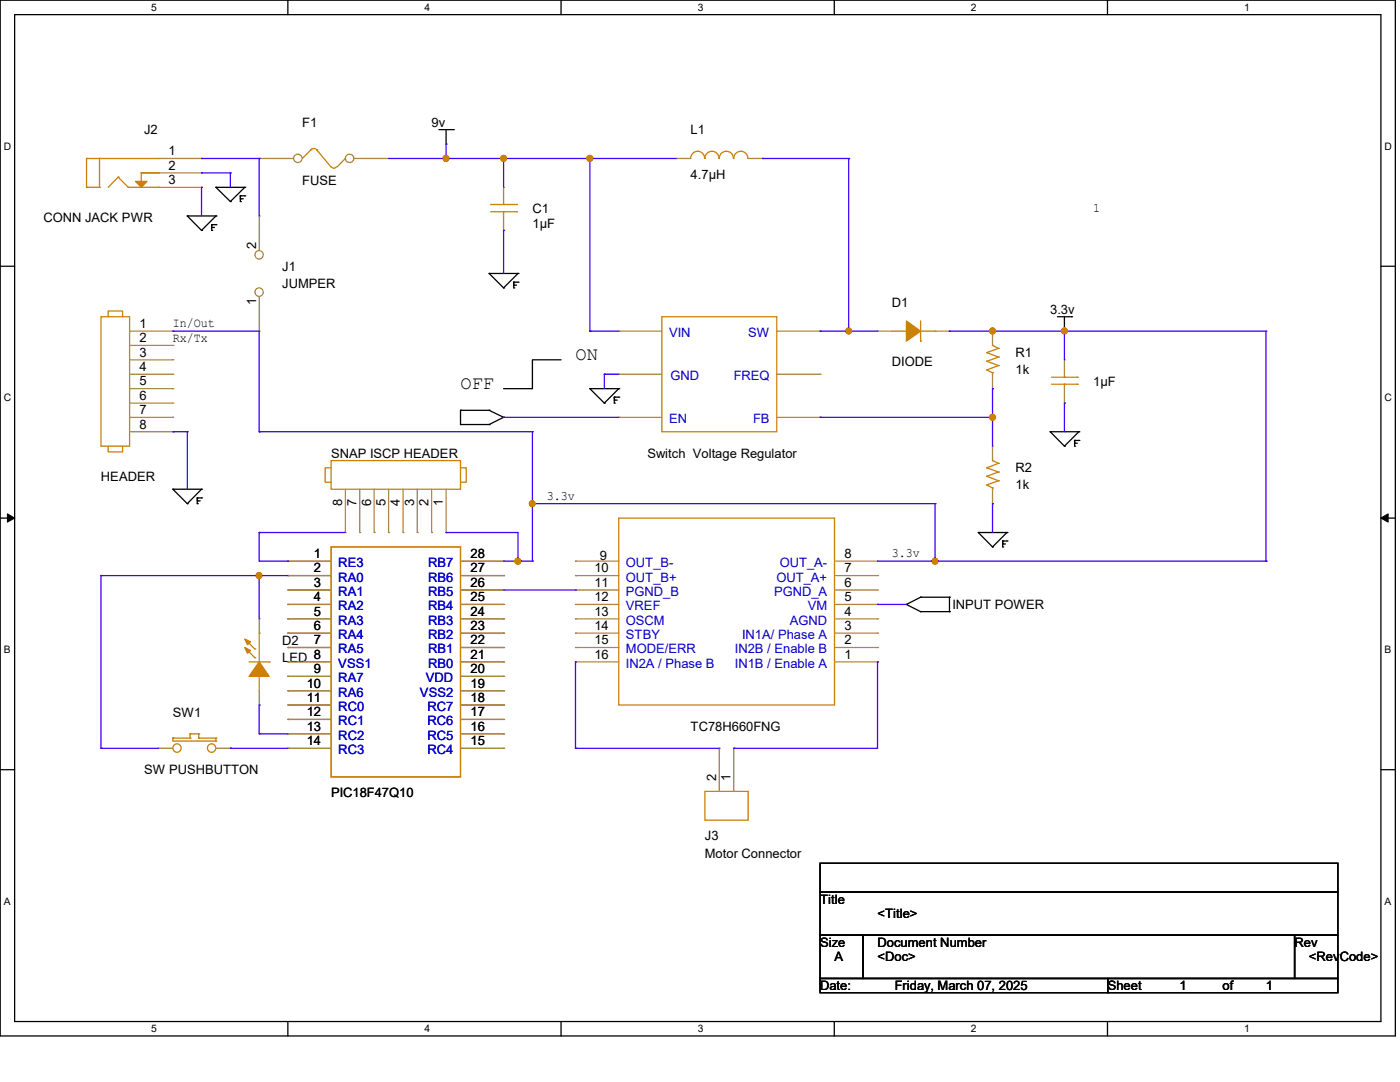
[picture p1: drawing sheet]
<svg xmlns="http://www.w3.org/2000/svg" width="279mm" height="216mm" viewBox="0 0 279 216" stroke-linecap="round" stroke-linejoin="round" font-family="sans-serif">
<path d="M0 0h278.5v206.7h-278.5zM2.9 2.9h272.7v200.9h-272.7z" fill="none" stroke="#000" stroke-width=".25"/>
<g fill="#fff">
<path d="M30.2 .3h1.1v2.3h-1.1z"/>
<path d="M30.2 204.1h1.1v2.3h-1.1z"/>
</g>
<path d="M57.4 0v2.9M57.4 203.8v2.9" fill="none" stroke="#000" stroke-width=".25"/>
<g fill="#fff">
<path d="M84.7 .3h1.1v2.3h-1.1z"/>
<path d="M84.7 204.1h1.1v2.3h-1.1z"/>
</g>
<path d="M112 0v2.9M112 203.8v2.9" fill="none" stroke="#000" stroke-width=".25"/>
<g fill="#fff">
<path d="M139.2 .3h1.1v2.3h-1.1z"/>
<path d="M139.2 204.1h1.1v2.3h-1.1z"/>
</g>
<path d="M166.5 0v2.9M166.5 203.8v2.9" fill="none" stroke="#000" stroke-width=".25"/>
<g fill="#fff">
<path d="M193.8 .3h1.1v2.3h-1.1z"/>
<path d="M193.8 204.1h1.1v2.3h-1.1z"/>
</g>
<path d="M221 0v2.9M221 203.8v2.9" fill="none" stroke="#000" stroke-width=".25"/>
<g fill="#fff">
<path d="M248.3 .3h1.1v2.3h-1.1z"/>
<path d="M248.3 204.1h1.1v2.3h-1.1z"/>
<path d="M.8 28h1.4v2.3h-1.4z"/>
<path d="M276.3 28h1.4v2.3h-1.4z"/>
<path d="M.8 78.2h1.4v2.3h-1.4z"/>
<path d="M276.3 78.2h1.4v2.3h-1.4z"/>
</g>
<path d="M0 53.1h2.9M275.6 53.1h2.9" fill="none" stroke="#000" stroke-width=".25"/>
<g fill="#fff">
<path d="M.8 128.5h1.3v2.2h-1.3z"/>
<path d="M276.3 128.5h1.3v2.2h-1.3z"/>
</g>
<path d="M0 103.4h2.9M275.6 103.4h2.9" fill="none" stroke="#000" stroke-width=".25"/>
<path d="M1.5 102.5l1.4 .9-1.4 .8zM275.6 103.4l1.4-.9v1.7z" fill="#000" stroke="#000" stroke-width=".2"/>
<g fill="#fff">
<path d="M.8 178.7h1.3v2.2h-1.3z"/>
<path d="M276.3 178.7h1.3v2.2h-1.3z"/>
</g>
<g fill="none" stroke="#000" stroke-width=".25">
<path d="M43.1 37.4h.1M43.1 37.4h5.8M43.1 37.4l2.9 2.8M48 39.1h.1M48 39.7h.1M48 39.1h.9M48 39.1v1.1M48 39.7h.6M48.9 37.4h.1M48.9 39.1h.1M48.9 37.4l-2.9 2.8M87.6 25.9h2.9"/>
<path d="M89 28.7h.1M89 25.9v2.8M90.5 25.9h.1M37.4 43.1h.1M37.4 43.1h5.7M37.4 43.1l2.8 2.9M40.2 46h.1M42.2 44.8h.1M42.2 46h.1M42.2 45.4h.1M42.2 44.8h.9M42.2 44.8v1.2"/>
<path d="M42.2 45.4h.6M43.1 43.1h.1M43.1 44.8h.1M43.1 43.1l-2.9 2.9M46 40.2h.1M48 40.2h.1M97.6 54.6h.1M97.6 54.6h5.8M97.6 54.6l2.9 2.8M100.5 57.4h.1M102.5 56.3h.1M102.5 57.4h.1"/>
<path d="M102.5 56.9h.1M102.5 56.3h.9M102.5 56.3v1.1M102.5 56.9h.6M103.4 54.6h.1M103.4 56.3h.1M103.4 54.6l-2.9 2.8M112 71.8h-5.7v5.8h-5.8M117.7 77.6h.1M117.7 77.6h5.8M117.7 77.6l2.9 2.8M122.6 79.2h.1"/>
<path d="M122.6 79.8h.1M122.6 79.2h.9M122.6 79.2v1.2M122.6 79.8h.6M123.5 77.6h.1M123.5 79.2h.1M123.5 77.6l-2.9 2.8M211 63.2h2.9M212.4 66.1h.1M212.4 63.2v2.9M213.9 63.2h.1M34.5 97.6h.1"/>
<path d="M34.5 97.6h5.7M34.5 97.6l2.9 2.9M39.4 99.4h.1M39.4 99.9h.1M39.4 99.4h.8M39.4 99.4v1.1M39.4 99.9h.6M40.2 97.6h.1M40.2 99.4h.1M40.2 97.6l-2.8 2.9M91.9 84.7h.1M91.9 81.9h.1"/>
<path d="M91.9 84.7h5.7M91.9 81.9v2.8M91.9 81.9h5.7M97.6 84.7h.1M97.6 81.9h.1M97.6 81.9l2.9 1.4M100.5 83.3h.1M100.5 83.3l-2.9 1.4M120.6 80.4h.1M122.6 80.4h.1M209.6 86.1h.1M209.6 86.1h5.7"/>
<path d="M209.6 86.1l2.8 2.9M212.4 89h.1M214.5 87.9h.1M214.5 89h.1M214.5 88.4h.1M214.5 87.9h.8M214.5 87.9v1.1M214.5 88.4h.5M215.3 86.1h.1M215.3 87.9h.1M215.3 86.1l-2.9 2.9M37.4 100.5h.1"/>
<path d="M39.4 100.5h.1M183.7 119.2h.1M183.7 119.2l-2.8 1.4M183.7 119.2h5.8M189.5 119.2h.1M189.5 119.2v2.8M195.2 106.3h.1M195.2 106.3h5.8M195.2 106.3l2.9 2.8M198.1 109.1h.1M200.1 107.9h.1M200.1 109.1h.1"/>
<path d="M200.1 108.5h.1M200.1 107.9h.9M200.1 107.9v1.2M200.1 108.5h.6M201 106.3h.1M201 107.9h.1M201 106.3l-2.9 2.8M180.9 120.6h.1M180.9 120.6l2.8 1.4M183.7 122h.1M183.7 122h5.8M189.5 122h.1"/>
<path d="M0 153.6h2.9M275.6 153.6h2.9M163.7 172.3h103.3v5.7h-103.3zM163.7 178h103.3v8.6h-103.3zM163.7 186.6h8.6v8.6h-8.6zM163.7 195.2h57.4v2.9h-57.4zM172.3 186.6h86.1v8.6h-86.1zM221.1 195.2h45.9v2.9h-45.9zM258.4 186.6h8.6v8.6h-8.6z"/>
</g>
<g fill="none" stroke="#cc8006" stroke-width=".25">
<path d="M34.5 147.3h.1M34.5 147.3v.6h8.6M34.5 147.3h3.4M37.9 146.4h.1M37.9 147.3h.1M37.9 146.4h1.8M37.9 146.4v.9M39.7 147.3h.1M39.7 146.4h.1M39.7 147.3h3.4M39.7 146.4v.9M43.1 147.9h.1"/>
<path d="M43.1 147.3h.1M43.1 147.3v.6"/>
<circle cx="35.3" cy="149.3" r=".83"/>
<circle cx="42.2" cy="149.3" r=".83"/>
</g>
<path d="M31.6 149.3h.1M31.6 149.3h2.9M43.1 149.3h2.9M46 149.3h.1" fill="none" stroke="#a84" stroke-width=".25"/>
<circle cx="51.7" cy="58.3" r=".83" fill="#fff" stroke="#a84" stroke-width=".25"/>
<path d="M51.7 59.2v6.9M51.7 66.1h.1" fill="none" stroke="#a84" stroke-width=".25"/>
<circle cx="51.7" cy="50.8" r=".83" fill="#fff" stroke="#a84" stroke-width=".25"/>
<g fill="none" stroke="#a84" stroke-width=".25">
<path d="M31.6 37.4h8.6M31.6 34.5h8.6M31.6 31.6h8.6M40.2 37.4h.1M40.2 34.5h.1M40.2 31.6h.1M100.5 37.4h.1M100.5 37.4v2.8M51.7 43.1h.1M51.7 43.1v6.9M100.5 46h.1M100.5 43.1v2.9"/>
<path d="M25.9 66.1h8.6M25.9 68.9h8.6M25.9 71.8h8.6M25.9 74.7h8.6M25.9 77.6h8.6M34.5 66.1h.1M34.5 68.9h.1M34.5 71.8h.1M34.5 74.7h.1M34.5 77.6h.1M198.1 66.1h.1M198.1 77.6h.1"/>
<path d="M198.1 66.1v2.8M198.1 74.7v2.9M212.4 71.8h.1M212.4 71.8v2.9M212.4 77.6v2.8M25.9 80.4h8.6M25.9 83.3h8.6M25.9 86.1h8.6M34.5 80.4h.1M34.5 83.3h.1M34.5 86.1h.1M198.1 89h.1"/>
<path d="M198.1 89v2.9M198.1 97.6v2.9M212.4 80.4h.1M198.1 100.5h.1"/>
</g>
<g fill="none" stroke="#cc8006" stroke-width=".25">
<path d="M17.3 31.6h.1M17.3 37.4h.1M17.3 37.4h2.6M17.3 31.6h14.3M17.3 31.6v5.8M19.9 37.4h.1M19.9 31.6h.1M19.9 31.6v5.8M23.6 35.3h.1M23.6 35.3l-2 2.1M23.6 35.3l2 2.1M25.6 37.4h.1"/>
<path d="M25.6 37.4h6M28.2 34.5h.1M28.2 34.5h3.4M28.2 34.5v1.7M31.6 37.4h.1M31.6 34.5h.1M31.6 31.6h.1M62 29.9l.6-.3 .6 .3M62.1 29.9h.1M62.1 29.9l-1.8 1.7M63.2 29.9h.1M63.2 29.9l2.9 3.5"/>
<path d="M67.1 33.3l-.5 .3-.4-.3M68.9 31.6h.1M68.9 31.6l-1.7 1.8M97.9 42.2h5.2M97.9 40.8h5.2M100.5 40.8h.1M100.5 42.2h.1M100.5 40.2v.6M100.5 42.2v.9M103.1 42.2h.1M103.1 40.8h.1M20.2 63.2h5.7v25.8h-5.7z"/>
<path d="M21.6 63.2v-1.1h2.9v1.1M196.9 73.8h.1M196.9 72.1h.1M196.9 70.4h.1M196.9 73.8l1.2 .6M196.9 72.1l2.4 .8M196.9 70.4l2.4 .8M198.1 68.9h.1M198.1 74.4h.1M198.1 74.4v.3M198.1 68.9l1.2 .6M199.3 72.9h.1"/>
<path d="M199.3 71.2h.1M199.3 69.5h.1M199.3 72.9l-2.4 .9M199.3 71.2l-2.4 .9M199.3 69.5l-2.4 .9M209.8 76.7h5.2M209.8 75.3h5.2M212.4 75.3h.1M212.4 76.7h.1M212.4 74.7v.6M212.4 76.7v.9M215 76.7h.1"/>
<path d="M215 75.3h.1M21.6 89v1.2h2.9v-1.2M196.9 96.8h.1M196.9 95h.1M196.9 93.3h.1M196.9 96.8l1.2 .6M196.9 95l2.4 .9M196.9 93.3l2.4 .9M198.1 91.9h.1M198.1 97.4h.1M198.1 91.9l1.2 .6M198.1 97.4v.2"/>
<path d="M199.3 95.9h.1M199.3 94.2h.1M199.3 92.5h.1M199.3 95.9l-2.4 .9M199.3 94.2l-2.4 .8M199.3 92.5l-2.4 .8"/>
</g>
<path d="M27.1 36.2h2.2l-1.1 1.2z" fill="#cc8006" stroke="#cc8006" stroke-width=".25"/>
<circle cx="59.4" cy="31.6" r=".84" fill="#fff" stroke="#a84" stroke-width=".25"/>
<path d="M51.7 31.6h.1M51.7 31.6h6.9" fill="none" stroke="#a84" stroke-width=".25"/>
<circle cx="69.8" cy="31.6" r=".84" fill="#fff" stroke="#a84" stroke-width=".25"/>
<g fill="none" stroke="#a84" stroke-width=".25">
<path d="M70.7 31.6h6.9M77.6 31.6h.1M135 31.6h.1M135 31.6h2.8M149.3 31.6h2.9M152.2 31.6h.1M123.5 66.1h.1M123.5 74.7h.1M123.5 66.1h8.6M123.5 74.7h8.6M155 66.1h8.7M155 74.7h8.7"/>
<path d="M163.7 66.1h.1M163.7 74.7h.1M175.1 66.1h.1M175.1 66.1h2.9M186.6 66.1h2.9M189.5 66.1h.1M68.9 97.6v8.7M71.8 97.6v8.7M74.7 97.6v8.7M77.6 97.6v8.7M80.4 97.6v8.7M83.3 97.6v8.7"/>
<path d="M86.1 97.6v8.7M89 97.6v8.7M123.5 83.3h.1M123.5 83.3h8.6M155 83.3h8.7M163.7 83.3h.1M57.4 112h.1M57.4 114.9h.1M57.4 117.7h.1M57.4 117.7h8.7M57.4 114.9h8.7M57.4 112h8.7"/>
<path d="M68.9 106.3h.1M71.8 106.3h.1M74.7 106.3h.1M77.6 106.3h.1M80.4 106.3h.1M83.3 106.3h.1M86.1 106.3h.1M89 106.3h.1M91.9 117.7h8.6M91.9 114.9h8.6M91.9 112h8.6M100.5 112h.1"/>
<path d="M100.5 114.9h.1M100.5 117.7h.1M114.9 112h.1M114.9 114.9h.1M114.9 117.7h.1M114.9 117.7h8.6M114.9 114.9h8.6M114.9 112h8.6M166.5 117.7h8.6M166.5 114.9h8.6M166.5 112h8.6M175.1 117.7h.1"/>
<path d="M175.1 114.9h.1M175.1 112h.1M51.7 123.5h.1M51.7 123.5v2.8M51.7 137.8v2.9M57.4 120.6h.1M57.4 123.5h.1M57.4 126.3h.1M57.4 129.2h.1M57.4 132.1h.1M57.4 135h.1M57.4 137.8h.1"/>
<path d="M57.4 132.1h8.7M57.4 129.2h8.7M57.4 126.3h8.7M57.4 123.5h8.7M57.4 120.6h8.7M57.4 135h8.7M57.4 137.8h8.7M91.9 132.1h8.6M91.9 129.2h8.6M91.9 126.3h8.6M91.9 123.5h8.6M91.9 120.6h8.6"/>
<path d="M91.9 135h8.6M91.9 137.8h8.6M100.5 120.6h.1M100.5 123.5h.1M100.5 126.3h.1M100.5 129.2h.1M100.5 132.1h.1M100.5 135h.1M100.5 137.8h.1M114.9 123.5h.1M114.9 120.6h.1M114.9 126.3h.1"/>
<path d="M114.9 129.2h.1M114.9 132.1h.1M114.9 132.1h8.6M114.9 129.2h8.6M114.9 126.3h8.6M114.9 123.5h8.6M114.9 120.6h8.6M166.5 132.1h8.6M166.5 129.2h8.6M166.5 126.3h8.6M166.5 123.5h8.6M166.5 120.6h8.6"/>
<path d="M175.1 132.1h.1M175.1 129.2h.1M175.1 126.3h.1M175.1 123.5h.1M175.1 120.6h.1M51.7 140.7h.1M57.4 140.7h.1M57.4 143.6h.1M57.4 146.4h.1M57.4 149.3h.1M57.4 140.7h8.7M57.4 143.6h8.7"/>
<path d="M57.4 146.4h8.7M57.4 149.3h8.7M91.9 140.7h8.6M91.9 143.6h8.6M91.9 146.4h8.6M91.9 149.3h8.6M100.5 140.7h.1M100.5 143.6h.1M100.5 146.4h.1M100.5 149.3h.1M143.6 149.3h.1M143.6 149.3v8.6"/>
<path d="M146.4 149.3h.1M146.4 149.3v8.6"/>
</g>
<g fill="none" stroke="#cc8006" stroke-width=".25">
<path d="M140.6 31.6a1.4 1.4 0 0 0-1.4-1.4 1.4 1.4 0 0 0-1.4 1.4M143.5 31.6a1.42 1.42 0 0 0-1.4-1.4 1.42 1.42 0 0 0-1.4 1.4M146.4 31.6a1.42 1.42 0 0 0-1.4-1.4 1.42 1.42 0 0 0-1.4 1.4M149.3 31.6a1.42 1.42 0 0 0-1.5-1.4 1.42 1.42 0 0 0-1.4 1.4M132.1 63.2h22.9v22.9h-22.9zM178 66.1h2.9M180.9 66.1h.1M183.7 68.1h.1M183.7 64.1v4M183.7 66.1h2.9M186.6 66.1h.1M66.1 91.9h25.8v5.7h-25.8z"/>
<path d="M66.1 93.3h-1.2v2.9h1.2M91.9 93.3h1.1v2.9h-1.1M66.1 109.1h25.8v45.9h-25.8zM123.5 103.4h43v37.3h-43zM49.1 129.5l1.7 1.7M49.1 127.8l1.7 1.7M49.7 132.1h4M50.8 131.2h.1M50.8 129.5h.1M51.7 135h.1M51.7 126.3h.1M51.7 126.3v5.8"/>
<path d="M51.7 135v2.8M53.7 132.1h.1M140.7 157.9h8.6v5.8h-8.6z"/>
</g>
<g fill="#cc8006" stroke="#cc8006" stroke-width=".25">
<path d="M180.9 64.1l2.8 2-2.8 2z" fill-rule="evenodd"/>
<path d="M51.7 132.1l2 2.9h-4z" fill-rule="evenodd"/>
<path d="M48.9 127.5l1.1 .6-.6 .6z" fill-rule="evenodd"/>
<path d="M48.9 129.2l1.1 .6-.6 .5z" fill-rule="evenodd"/>
</g>
<g fill="none" stroke="#4200ff" stroke-width=".25">
<path d="M40.2 31.6h.1M40.2 34.5h.1M40.2 37.4h.1M40.2 31.6h11.5M40.2 34.5h5.8M40.2 37.4v5.7M46 34.5h.1M46 34.5v2.9M51.7 31.6h.1M51.7 31.6v11.5M77.6 31.6h57.4M89 31.6h.1"/>
<path d="M89 28.7v2.9M100.5 31.6h.1M100.5 31.6v5.8M117.7 31.6h.1M117.7 31.6v34.5M152.2 31.6h.1M152.2 31.6h17.2M169.4 31.6h.1M169.4 31.6v34.5M100.5 46h.1M100.5 46v8.6M34.5 66.1h.1"/>
<path d="M34.5 66.1h17.2v20M117.7 66.1h.1M117.7 66.1h5.8M120.6 74.7h.1M120.6 74.7h2.9M120.6 74.7v2.9M163.7 66.1h.1M163.7 66.1h11.4M169.4 66.1h.1M189.5 66.1h.1M189.5 66.1h63.1M198.1 66.1h.1"/>
<path d="M198.1 77.6h.1M198.1 77.6v11.4M212.4 66.1h.1M212.4 66.1v5.7M252.6 66.1h.1M252.6 66.1v45.9M34.5 86.1h.1M34.5 86.1h2.9M37.4 86.1h.1M37.4 86.1v11.5M51.7 86.1h.1M51.7 86.1h54.6"/>
<path d="M100.5 83.3h.1M100.5 83.3h23M106.3 86.1h.1M106.3 86.1v25.9M163.7 83.3h.1M163.7 83.3h34.4M198.1 83.3h.1M212.4 80.4h.1M212.4 80.4v5.7M20.2 114.9h.1M20.2 114.9h37.2M20.2 114.9v34.4"/>
<path d="M51.7 114.9h.1M51.7 106.3h.1M51.7 106.3v5.7h5.7M51.7 114.9v8.6M51.7 106.3h17.2M57.4 112h.1M89 106.3h.1M89 106.3h14.4v5.7M100.5 112h5.8M100.5 117.7h14.4M103.4 112h.1M106.3 100.5h.1"/>
<path d="M106.3 112h.1M106.3 100.5h80.3M114.9 117.7h.1M175.1 112h77.5M186.6 112h.1M186.6 100.5h.1M186.6 100.5v11.5M198.1 100.5h.1M198.1 100.5v5.8M252.6 112h.1M114.9 132.1h.1M114.9 132.1v17.2"/>
<path d="M175.1 132.1h.1M175.1 120.6h.1M175.1 132.1v17.2h-28.7M175.1 120.6h5.8M20.2 149.3h.1M20.2 149.3h11.4M46 149.3h.1M46 149.3h11.4M51.7 140.7h.1M51.7 146.4h.1M51.7 140.7v5.7M51.7 146.4h5.7"/>
<path d="M114.9 149.3h.1M114.9 149.3h28.7M146.4 149.3h.1"/>
</g>
<g fill="#f00" stroke="#f00" stroke-width=".25">
<circle cx="100.5" cy="31.6" r=".56"/>
<circle cx="117.7" cy="31.6" r=".57"/>
<circle cx="169.4" cy="66" r=".56"/>
<circle cx="212.4" cy="66" r=".56"/>
<circle cx="198.1" cy="66" r=".56"/>
<circle cx="198.1" cy="83.3" r=".56"/>
<circle cx="89" cy="31.6" r=".57"/>
<circle cx="106.2" cy="100.5" r=".56"/>
<circle cx="186.6" cy="112" r=".56"/>
<circle cx="51.7" cy="114.9" r=".56"/>
<circle cx="103.4" cy="112" r=".57"/>
</g>
<g font-size="3.7">
<text x="114.9" y="71.9">ON</text>
<text x="91.9" y="77.7">OFF</text>
</g>
<g font-size="2.6">
<text x="28.7" y="26.8">J2</text>
<text x="60.3" y="25.4">F1</text>
<text x="86.1" y="25.4">9v</text>
<text x="137.8" y="26.8">L1</text>
<text x="33.6" y="33.9">2</text>
<text x="33.6" y="31">1</text>
<text x="137.8" y="35.7">4.7µH</text>
<text x="33.6" y="36.7">3</text>
<text x="60.3" y="36.8">FUSE</text>
<text x="8.7" y="44.3">CONN JACK PWR</text>
<text x="106.3" y="42.5">C1</text>
<text x="106.3" y="45.4">1µF</text>
<text x="218.2" y="42.3">1</text>
<text x="51.1" y="49.7" transform="rotate(-90 51.1 49.7)">2</text>
<text x="56.3" y="54.1">J1</text>
<text x="56.3" y="57.5">JUMPER</text>
<text x="27.9" y="65.4">1</text>
<text x="34.5" y="65.3">In/Out</text>
<text x="51.1" y="60.9" transform="rotate(-90 51.1 60.9)">1</text>
<text x="178" y="61.2">D1</text>
<text x="209.6" y="62.7">3.3v</text>
<text x="27.9" y="68.3">2</text>
<text x="27.9" y="71.2">3</text>
<text x="34.5" y="68.2">Rx/Tx</text>
<text x="202.7" y="71.2">R1</text>
<text x="27.9" y="74">4</text>
<text x="27.9" y="76.9">5</text>
<text x="178" y="73">DIODE</text>
<text x="202.7" y="74.7">1k</text>
<text x="218.2" y="77">1µF</text>
<text x="27.9" y="79.8">6</text>
<text x="27.9" y="82.6">7</text>
<text x="27.9" y="85.5">8</text>
<text x="20.2" y="95.9">HEADER</text>
<text x="66.1" y="91.4">SNAP ISCP HEADER</text>
<text x="129.2" y="91.4">Switch Voltage Regulator</text>
<text x="202.7" y="94.2">R2</text>
<text x="68.3" y="101" transform="rotate(-90 68.3 101)">8</text>
<text x="71.2" y="101" transform="rotate(-90 71.2 101)">7</text>
<text x="74" y="101" transform="rotate(-90 74 101)">6</text>
<text x="76.9" y="101" transform="rotate(-90 76.9 101)">5</text>
<text x="79.8" y="101" transform="rotate(-90 79.8 101)">4</text>
<text x="82.6" y="101" transform="rotate(-90 82.6 101)">3</text>
<text x="85.5" y="101" transform="rotate(-90 85.5 101)">2</text>
<text x="88.4" y="101" transform="rotate(-90 88.4 101)">1</text>
<text x="109.1" y="99.7">3.3v</text>
<text x="202.7" y="97.7">1k</text>
<text x="62.7" y="111.3">1</text>
<text x="93.9" y="111.3">28</text>
<text x="119.7" y="111.7">9</text>
<text x="168.5" y="111.3">8</text>
<text x="178" y="111.2">3.3v</text>
<text x="62.7" y="114.2">2</text>
<text x="62.7" y="117.1">3</text>
<text x="62.7" y="120">4</text>
<text x="93.9" y="114.2">27</text>
<text x="93.9" y="117.1">26</text>
<text x="93.9" y="120">25</text>
<text x="118.6" y="114.2">10</text>
<text x="118.6" y="117.1">11</text>
<text x="118.6" y="120">12</text>
<text x="168.5" y="120">5</text>
<text x="168.5" y="117.1">6</text>
<text x="168.5" y="114.2">7</text>
<text x="62.7" y="122.9">5</text>
<text x="62.7" y="125.7">6</text>
<text x="93.9" y="122.9">24</text>
<text x="93.9" y="125.7">23</text>
<text x="118.6" y="122.9">13</text>
<text x="118.6" y="125.7">14</text>
<text x="168.5" y="125.7">3</text>
<text x="168.5" y="122.9">4</text>
<text x="190.1" y="121.5">INPUT POWER</text>
<text x="56.3" y="128.7">D2</text>
<text x="62.7" y="128.6">7</text>
<text x="62.7" y="131.4">8</text>
<text x="93.9" y="128.6">22</text>
<text x="93.9" y="131.4">21</text>
<text x="118.6" y="128.6">15</text>
<text x="118.6" y="131.4">16</text>
<text x="168.5" y="131.4">1</text>
<text x="168.5" y="128.6">2</text>
<text x="56.3" y="132.1">LED</text>
<text x="61.2" y="137.2">10</text>
<text x="62.7" y="134.3">9</text>
<text x="93.9" y="134.3">20</text>
<text x="93.9" y="137.2">19</text>
<text x="34.5" y="143">SW1</text>
<text x="61.2" y="140">11</text>
<text x="61.2" y="142.9">12</text>
<text x="93.9" y="140">18</text>
<text x="93.9" y="142.9">17</text>
<text x="61.2" y="145.8">13</text>
<text x="61.2" y="148.7">14</text>
<text x="93.9" y="145.8">16</text>
<text x="93.9" y="148.7">15</text>
<text x="137.8" y="145.9">TC78H660FNG</text>
<text x="28.7" y="154.5">SW PUSHBUTTON</text>
<text x="142.9" y="155.9" transform="rotate(-90 142.9 155.9)">2</text>
<text x="145.8" y="155.9" transform="rotate(-90 145.8 155.9)">1</text>
<text x="66.1" y="159.1">PIC18F47Q10</text>
<text x="140.7" y="167.7">J3</text>
<text x="140.7" y="171.2">Motor Connector</text>
<text x="163.7" y="180.3">Title</text>
<text x="175.1" y="183.2">&lt;Title&gt;</text>
<text x="163.7" y="188.9">Size</text>
<text x="166.5" y="191.8">A</text>
<text x="175.1" y="188.9">Document Number</text>
<text x="175.1" y="191.8">&lt;Doc&gt;</text>
<text x="258.4" y="188.9">Rev</text>
<text x="261.2" y="191.8">&lt;RevCode&gt;</text>
<text x="163.7" y="197.6">Date:</text>
<text x="178.6" y="197.6">Friday, March 07, 2025</text>
<text x="221.1" y="197.6">Sheet</text>
<text x="235.4" y="197.6">1</text>
<text x="244" y="197.6">of</text>
<text x="252.6" y="197.6">1</text>
</g>
<g font-size="2.6" fill="#00c">
<text x="133.5" y="67.3">VIN</text>
<text x="149.3" y="67.3">SW</text>
<text x="133.8" y="75.9">GND</text>
<text x="146.4" y="75.9">FREQ</text>
<text x="133.5" y="84.5">EN</text>
<text x="150.3" y="84.5">FB</text>
<text x="67.5" y="113.2">RE3</text>
<text x="85.4" y="113.2">RB7</text>
<text x="124.9" y="113.2">OUT_B-</text>
<text x="155.6" y="113.2">OUT_A-</text>
<text x="67.5" y="116">RA0</text>
<text x="67.5" y="118.9">RA1</text>
<text x="85.4" y="116">RB6</text>
<text x="85.4" y="118.9">RB5</text>
<text x="124.9" y="116">OUT_B+</text>
<text x="124.9" y="118.9">PGND_B</text>
<text x="154.5" y="118.9">PGND_A</text>
<text x="154.9" y="116">OUT_A+</text>
<text x="67.5" y="121.8">RA2</text>
<text x="67.5" y="124.7">RA3</text>
<text x="85.4" y="121.8">RB4</text>
<text x="85.4" y="124.7">RB3</text>
<text x="124.9" y="124.7">OSCM</text>
<text x="124.9" y="121.8">VREF</text>
<text x="157.6" y="124.7">AGND</text>
<text x="161.2" y="121.8">VM</text>
<text x="67.5" y="127.5">RA4</text>
<text x="67.5" y="130.4">RA5</text>
<text x="85.4" y="127.5">RB2</text>
<text x="85.4" y="130.4">RB1</text>
<text x="124.9" y="127.5">STBY</text>
<text x="124.9" y="130.4">MODE/ERR</text>
<text x="146.7" y="130.4">IN2B / Enable B</text>
<text x="148.1" y="127.5">IN1A/ Phase A</text>
<text x="67.5" y="133.3">VSS1</text>
<text x="67.5" y="136.1">RA7</text>
<text x="85" y="136.1">VDD</text>
<text x="85.4" y="133.3">RB0</text>
<text x="124.9" y="133.3">IN2A / Phase B</text>
<text x="146.7" y="133.3">IN1B / Enable A</text>
<text x="67.5" y="139">RA6</text>
<text x="67.5" y="141.9">RC0</text>
<text x="83.8" y="139">VSS2</text>
<text x="85.3" y="141.9">RC7</text>
<text x="67.5" y="144.7">RC1</text>
<text x="67.5" y="147.6">RC2</text>
<text x="85.3" y="144.7">RC6</text>
<text x="85.3" y="147.6">RC5</text>
<text x="67.5" y="150.5">RC3</text>
<text x="85.3" y="150.5">RC4</text>
</g>
<g font-size="2.1">
<text x="30.2" y="2.2">5</text>
<text x="84.7" y="2.2">4</text>
<text x="139.2" y="2.2">3</text>
<text x="193.8" y="2.2">2</text>
<text x="248.3" y="2.2">1</text>
<text x=".8" y="29.8">D</text>
<text x="276.3" y="29.8">D</text>
<text x=".8" y="80.1">C</text>
<text x="276.3" y="80.1">C</text>
<text x=".8" y="130.3">B</text>
<text x="276.3" y="130.3">B</text>
<text x=".8" y="180.5">A</text>
<text x="276.3" y="180.5">A</text>
<text x="30.2" y="206">5</text>
<text x="84.7" y="206">4</text>
<text x="139.2" y="206">3</text>
<text x="193.8" y="206">2</text>
<text x="248.3" y="206">1</text>
</g>
</svg>
